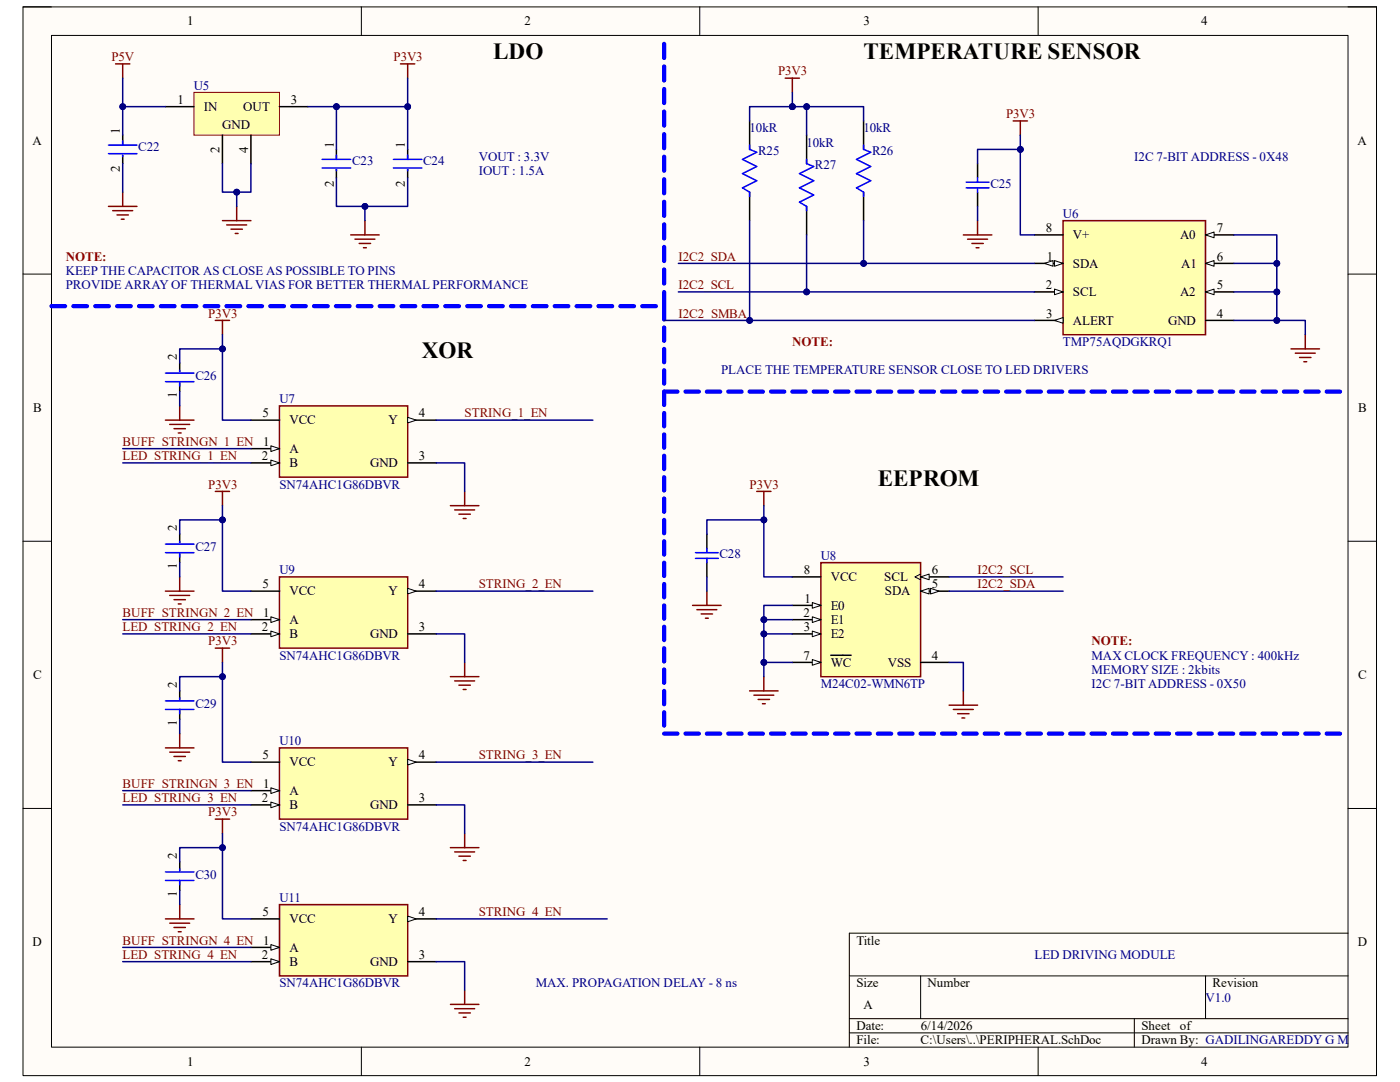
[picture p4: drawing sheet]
<svg xmlns="http://www.w3.org/2000/svg" width="279mm" height="216mm" viewBox="0 0 279 216" stroke-linecap="round" stroke-linejoin="round" font-family="sans-serif">
<path d="M4.6 1.4h270.1v213.2h-270.1z" fill-rule="evenodd" fill="#fffcf8"/>
<path d="M4.6 1.4h270.1v213.2h-270.1z" fill="none" stroke="#000" stroke-width=".2"/>
<path d="M10.3 7.1h258.7v201.8h-258.7z" fill-rule="evenodd" fill="#fffcf8"/>
<g fill="none" stroke="#000" stroke-width=".2">
<path d="M4.6 1.4h5.7M10.3 7.1h258.7v201.8h-258.7zM72.1 1.4v5.7M139.6 1.4v5.7M207.2 1.4v5.7M269 1.4h5.7v5.7M4.6 54.7h5.7M269 54.7h5.7M4.6 108h5.7M269 108h5.7M4.6 161.3h5.7M269 161.3h5.7"/>
<path d="M169.5 194.7h99.5M183.7 194.7v8.6M240.6 194.7v8.6M269 186.2h-99.5v22.7M72.1 208.9v5.7M139.6 208.9v5.7M169.5 203.3h99.5M169.5 206.1h99.5M207.2 208.9v5.7M226.4 203.3v5.6M274.7 208.9v5.7"/>
</g>
<path d="M38.7 18.4h17.1v8.6h-17.1z" fill-rule="evenodd" fill="#ffffb0"/>
<path d="M38.7 18.4h17.1v8.6h-17.1z" fill="none" stroke="#800000" stroke-width=".2"/>
<path d="M24.5 27v2M24.5 30.9v1.8M33 21.3h5.7M44.4 27v5.7M50.1 27v5.7M55.8 21.3h5.7M67.1 29.8v2M67.1 33.8v1.7M81.4 29.8v2M81.4 33.8v1.7" fill="none" stroke="#000" stroke-width=".3"/>
<path d="M21.6 29h5.7M21.6 30.7h5.7M24.5 28.1v.9M24.5 30.9v.3M64.3 31.8h5.7M64.3 33.5h5.7M67.1 30.9v.9M67.1 33.8v.3M78.5 31.8h5.7M78.5 33.5h5.7M81.4 30.9v.9M81.4 33.8v.3" fill="none" stroke="#00f" stroke-width=".3"/>
<g fill="none" stroke="#800000" stroke-width=".3">
<path d="M23.1 12.8h2.8M24.5 12.8v2.8M79.9 12.8h2.9M81.4 12.8v2.8M24.5 38.3v2.9M21.6 41.2h5.7M22.5 42h4M23.3 42.9h2.3M24.2 43.7h.6M44.4 44h5.7M45.2 44.9h4M46.1 45.7h2.3"/>
<path d="M47 46.6h.5M47.2 41.2v2.8M70 46.9h5.7M70.8 47.7h4M71.7 48.6h2.3M72.5 49.4h.6M72.8 44v2.9"/>
</g>
<path d="M212.2 44h28.4v22.8h-28.4z" fill-rule="evenodd" fill="#ffffb0"/>
<path d="M212.2 44h28.4v22.8h-28.4z" fill="none" stroke="#800000" stroke-width=".3"/>
<path d="M206.5 52.6h5.7M240.6 63.9h5.7" fill="none" stroke="#000" stroke-width=".3"/>
<path d="M210.4 52l1.8 .6-1.8 .5z" fill="#f8fcff"/>
<path d="M210.4 52l1.8 .6-1.8 .5z" fill="none" stroke="#000" stroke-width=".2"/>
<path d="M208.5 52.6l1.7-.6v1.1z" fill="#f8fcff"/>
<path d="M208.5 52.6l1.7-.6v1.1z" fill="none" stroke="#000" stroke-width=".2"/>
<path d="M206.5 58.3h5.7" fill="none" stroke="#000" stroke-width=".3"/>
<path d="M210.4 57.7l1.8 .6-1.8 .5z" fill="#f8fcff"/>
<path d="M210.4 57.7l1.8 .6-1.8 .5z" fill="none" stroke="#000" stroke-width=".2"/>
<path d="M206.5 63.9h5.7" fill="none" stroke="#000" stroke-width=".3"/>
<path d="M210.4 63.9l1.8-.5v1.1z" fill="#f8fcff"/>
<path d="M210.4 63.9l1.8-.5v1.1z" fill="none" stroke="#000" stroke-width=".2"/>
<path d="M240.6 58.3h5.7" fill="none" stroke="#000" stroke-width=".3"/>
<path d="M240.6 58.3l1.7-.6v1.1z" fill="#f8fcff"/>
<path d="M240.6 58.3l1.7-.6v1.1z" fill="none" stroke="#000" stroke-width=".2"/>
<path d="M240.6 52.6h5.7" fill="none" stroke="#000" stroke-width=".3"/>
<path d="M240.6 52.6l1.7-.6v1.1z" fill="#f8fcff"/>
<path d="M240.6 52.6l1.7-.6v1.1z" fill="none" stroke="#000" stroke-width=".2"/>
<path d="M240.6 46.9h5.7" fill="none" stroke="#000" stroke-width=".3"/>
<path d="M240.6 46.9l1.7-.6v1.1z" fill="#f8fcff"/>
<path d="M240.6 46.9l1.7-.6v1.1z" fill="none" stroke="#000" stroke-width=".2"/>
<path d="M149.6 24.1v5.7M149.6 38.3v5.7M206.5 46.9h5.7" fill="none" stroke="#000" stroke-width=".3"/>
<path d="M156.7 15.6h2.8M158.1 15.6v2.8M202.2 24.1h2.9M203.6 24.1v2.9M257.7 69.6h5.6M258.5 70.5h4M259.4 71.3h2.2M260.2 72.2h.6M260.5 66.8v2.8" fill="none" stroke="#800000" stroke-width=".3"/>
<path d="M149.6 29v.8l1.4 .6-2.8 1.4 2.8 1.4-2.8 1.4 2.8 1.5-2.8 1.4 1.4 .8v.9" fill="none" stroke="#00f" stroke-width=".3"/>
<path d="M163.8 112.3h19.9v22.7h-19.9z" fill-rule="evenodd" fill="#ffffb0"/>
<path d="M163.8 112.3h19.9v22.7h-19.9z" fill="none" stroke="#800000" stroke-width=".3"/>
<path d="M158.1 115.1h5.7M158.1 132.2h5.7" fill="none" stroke="#000" stroke-width=".3"/>
<path d="M162.1 131.6l1.7 .6-1.7 .5z" fill="#f8fcff"/>
<path d="M162.1 131.6l1.7 .6-1.7 .5z" fill="none" stroke="#000" stroke-width=".2"/>
<path d="M158.1 120.8h5.7M165.8 130.8h4.1" fill="none" stroke="#000" stroke-width=".3"/>
<path d="M162.1 120.2l1.7 .6-1.7 .6z" fill="#f8fcff"/>
<path d="M162.1 120.2l1.7 .6-1.7 .6z" fill="none" stroke="#000" stroke-width=".2"/>
<path d="M158.1 123.6h5.7" fill="none" stroke="#000" stroke-width=".3"/>
<path d="M162.1 123.1l1.7 .5-1.7 .6z" fill="#f8fcff"/>
<path d="M162.1 123.1l1.7 .5-1.7 .6z" fill="none" stroke="#000" stroke-width=".2"/>
<path d="M158.1 126.5h5.7" fill="none" stroke="#000" stroke-width=".3"/>
<path d="M162.1 125.9l1.7 .6-1.7 .6z" fill="#f8fcff"/>
<path d="M162.1 125.9l1.7 .6-1.7 .6z" fill="none" stroke="#000" stroke-width=".2"/>
<path d="M183.7 115.1h5.7" fill="none" stroke="#000" stroke-width=".3"/>
<path d="M183.7 115.1l1.7-.6v1.2z" fill="#f8fcff"/>
<path d="M183.7 115.1l1.7-.6v1.2zM183.7 114.5l-1.1 .6 1.1 .6" fill="none" stroke="#000" stroke-width=".2"/>
<path d="M183.7 118h5.7" fill="none" stroke="#000" stroke-width=".3"/>
<path d="M183.7 118l1.7-.6v1.1z" fill="#f8fcff"/>
<path d="M183.7 118l1.7-.6v1.1z" fill="none" stroke="#000" stroke-width=".2"/>
<path d="M185.7 117.4l1.7 .6-1.7 .5z" fill="#f8fcff"/>
<path d="M185.7 117.4l1.7 .6-1.7 .5z" fill="none" stroke="#000" stroke-width=".2"/>
<path d="M195.1 32.7v2.8M195.1 38.3v2.9M141.1 106.6v2.8M141.1 112.3v2.8M183.7 132.2h5.7" fill="none" stroke="#000" stroke-width=".3"/>
<g fill="none" stroke="#800000" stroke-width=".3">
<path d="M192.3 46.9h5.6M193.1 47.7h4M194 48.6h2.2M194.8 49.4h.6M195.1 44v2.9M151 98.1h2.9M152.4 98.1v2.8M141.1 118v2.8M138.2 120.8h5.7M139.1 121.7h4M139.9 122.5h2.3M140.8 123.4h.6"/>
<path d="M149.6 137.9h5.7M150.5 138.7h3.9M151.3 139.6h2.3M152.4 135v2.9M192.3 137.9v2.8M152.2 140.4h.5M189.4 140.7h5.7M190.3 141.6h3.9M191.1 142.4h2.3M192 143.3h.5"/>
</g>
<path d="M192.8 36.4h4.6M192.8 37.5h4.6M195.1 35.5v.9M195.1 37.5v.8M138.8 110.3h4.5M138.8 111.4h4.5M141.1 109.4v.9M141.1 111.4v.9" fill="none" stroke="#00f" stroke-width=".3"/>
<path d="M55.8 81h25.6v14.2h-25.6z" fill-rule="evenodd" fill="#ffffb0"/>
<path d="M55.8 81h25.6v14.2h-25.6z" fill="none" stroke="#800000" stroke-width=".3"/>
<path d="M50.1 83.8h5.7M50.1 89.5h5.7" fill="none" stroke="#000" stroke-width=".3"/>
<path d="M54.1 89l1.7 .5-1.7 .6z" fill="#f8fcff"/>
<path d="M54.1 89l1.7 .5-1.7 .6z" fill="none" stroke="#000" stroke-width=".2"/>
<path d="M50.1 92.4h5.7" fill="none" stroke="#000" stroke-width=".3"/>
<path d="M54.1 91.8l1.7 .6-1.7 .5z" fill="#f8fcff"/>
<path d="M54.1 91.8l1.7 .6-1.7 .5z" fill="none" stroke="#000" stroke-width=".2"/>
<path d="M81.4 83.8h5.6" fill="none" stroke="#000" stroke-width=".3"/>
<path d="M81.4 83.3l1.7 .5-1.7 .6z" fill="#f8fcff"/>
<path d="M81.4 83.3l1.7 .5-1.7 .6z" fill="none" stroke="#000" stroke-width=".2"/>
<path d="M35.9 72.5v1.7M35.9 76.2v1.9M81.4 92.4h5.6M35.9 106.6v1.7M35.9 110.3v2M35.9 137.9v1.7M35.9 141.6v1.9M35.9 172v1.7M35.9 175.7v2" fill="none" stroke="#000" stroke-width=".3"/>
<g fill="none" stroke="#800000" stroke-width=".3">
<path d="M43 63.9h2.8M44.4 63.9v2.9M33 83.8h5.7M33.9 84.7h4M34.7 85.5h2.3M35.6 86.4h.5M35.9 81v2.8M43 98.1h2.8M44.4 98.1v2.8M92.7 98.1v2.8M33 118h5.7M33.9 118.8h4"/>
<path d="M34.7 119.7h2.3M35.9 115.1v2.9M89.9 100.9h5.7M90.7 101.7h4M91.6 102.6h2.3M92.4 103.5h.6M35.6 120.5h.5M43 129.3h2.8M44.4 129.3v2.9M89.9 135h5.7M90.7 135.9h4M91.6 136.7h2.3"/>
<path d="M92.4 137.6h.6M92.7 132.2v2.8M33 149.2h5.7M33.9 150.1h4M34.7 150.9h2.3M35.6 151.8h.5M35.9 146.4v2.8M43 163.4h2.8M44.4 163.4v2.9M89.9 169.1h5.7M90.7 170h4M91.6 170.8h2.3"/>
<path d="M92.4 171.7h.6M92.7 166.3v2.8M33 183.4h5.7M33.9 184.2h4M34.7 185.1h2.3M35.6 185.9h.6M35.9 180.5v2.9M92.7 197.6v2.8M89.9 200.4h5.7M90.7 201.3h4M91.6 202.1h2.3M92.4 203h.6"/>
</g>
<g fill="none" stroke="#00f" stroke-width=".3">
<path d="M33 76.2h5.7M33 74.5h5.7M35.9 73.9v.3M35.9 76.2v.8M33 110.3h5.7M33 108.6h5.7M35.9 108v.3M35.9 110.3v.8M33 139.9h5.7M35.9 139.3v.3M33 141.6h5.7M35.9 141.6v.8"/>
<path d="M33 175.7h5.7M33 174h5.7M35.9 173.4v.3M35.9 175.7v.8"/>
</g>
<path d="M55.8 115.1h25.6v14.2h-25.6z" fill-rule="evenodd" fill="#ffffb0"/>
<path d="M55.8 115.1h25.6v14.2h-25.6z" fill="none" stroke="#800000" stroke-width=".3"/>
<path d="M50.1 118h5.7M50.1 123.6h5.7" fill="none" stroke="#000" stroke-width=".3"/>
<path d="M54.1 123.1l1.7 .5-1.7 .6z" fill="#f8fcff"/>
<path d="M54.1 123.1l1.7 .5-1.7 .6z" fill="none" stroke="#000" stroke-width=".2"/>
<path d="M50.1 126.5h5.7" fill="none" stroke="#000" stroke-width=".3"/>
<path d="M54.1 125.9l1.7 .6-1.7 .6z" fill="#f8fcff"/>
<path d="M54.1 125.9l1.7 .6-1.7 .6z" fill="none" stroke="#000" stroke-width=".2"/>
<path d="M81.4 118h5.6" fill="none" stroke="#000" stroke-width=".3"/>
<path d="M81.4 117.4l1.7 .6-1.7 .5z" fill="#f8fcff"/>
<path d="M81.4 117.4l1.7 .6-1.7 .5z" fill="none" stroke="#000" stroke-width=".2"/>
<path d="M81.4 126.5h5.6" fill="none" stroke="#000" stroke-width=".3"/>
<path d="M55.8 149.2h25.6v14.2h-25.6z" fill-rule="evenodd" fill="#ffffb0"/>
<path d="M55.8 149.2h25.6v14.2h-25.6z" fill="none" stroke="#800000" stroke-width=".3"/>
<path d="M50.1 152.1h5.7M50.1 157.8h5.7" fill="none" stroke="#000" stroke-width=".3"/>
<path d="M54.1 157.2l1.7 .6-1.7 .5z" fill="#f8fcff"/>
<path d="M54.1 157.2l1.7 .6-1.7 .5z" fill="none" stroke="#000" stroke-width=".2"/>
<path d="M50.1 160.6h5.7" fill="none" stroke="#000" stroke-width=".3"/>
<path d="M54.1 160l1.7 .6-1.7 .6z" fill="#f8fcff"/>
<path d="M54.1 160l1.7 .6-1.7 .6z" fill="none" stroke="#000" stroke-width=".2"/>
<path d="M81.4 152.1h5.6" fill="none" stroke="#000" stroke-width=".3"/>
<path d="M81.4 151.5l1.7 .6-1.7 .5z" fill="#f8fcff"/>
<path d="M81.4 151.5l1.7 .6-1.7 .5z" fill="none" stroke="#000" stroke-width=".2"/>
<path d="M81.4 160.6h5.6" fill="none" stroke="#000" stroke-width=".3"/>
<path d="M55.8 180.5h25.6v14.2h-25.6z" fill-rule="evenodd" fill="#ffffb0"/>
<path d="M55.8 180.5h25.6v14.2h-25.6z" fill="none" stroke="#800000" stroke-width=".3"/>
<path d="M50.1 183.4h5.7M50.1 189h5.7" fill="none" stroke="#000" stroke-width=".3"/>
<path d="M54.1 188.5l1.7 .5-1.7 .6z" fill="#f8fcff"/>
<path d="M54.1 188.5l1.7 .5-1.7 .6z" fill="none" stroke="#000" stroke-width=".2"/>
<path d="M50.1 191.9h5.7" fill="none" stroke="#000" stroke-width=".3"/>
<path d="M54.1 191.3l1.7 .6-1.7 .6z" fill="#f8fcff"/>
<path d="M54.1 191.3l1.7 .6-1.7 .6z" fill="none" stroke="#000" stroke-width=".2"/>
<path d="M81.4 183.4h5.6" fill="none" stroke="#000" stroke-width=".3"/>
<path d="M81.4 182.8l1.7 .6-1.7 .5z" fill="#f8fcff"/>
<path d="M81.4 182.8l1.7 .6-1.7 .5z" fill="none" stroke="#000" stroke-width=".2"/>
<path d="M161 27v5.7M172.3 24.1v5.7M172.3 38.3v5.7M161 41.2v5.7M81.4 191.9h5.6" fill="none" stroke="#000" stroke-width=".3"/>
<g fill="none" stroke="#00f" stroke-width=".85">
<path d="M132.5 8.8v2.8M132.5 13.3v2.8M132.5 17.8v2.8M132.5 22.3v2.8M132.5 26.8v2.8M132.5 31.3v2.8M132.5 35.8v2.8M132.5 40.3v2.8M132.5 44.8v2.8M132.5 49.3v2.8M132.5 53.8v2.8M132.5 58.3v5.5"/>
<path d="M10.3 61.1h2.7M14.6 61.1h2.8M19 61.1h2.7M23.4 61.1h2.7M27.7 61.1h2.8M32.1 61.1h2.7M36.5 61.1h2.7M40.8 61.1h2.8M45.2 61.1h2.7M49.6 61.1h2.7M53.9 61.1h2.8M58.3 61.1h2.7"/>
<path d="M62.7 61.1h2.7M67 61.1h2.8M71.4 61.1h2.7M75.8 61.1h2.7M80.1 61.1h2.8M84.5 61.1h2.7M88.9 61.1h2.7M93.2 61.1h2.8M97.6 61.1h2.7M102 61.1h2.7M106.3 61.1h2.8M110.7 61.1h2.7"/>
<path d="M115.1 61.1h2.7M119.4 61.1h2.8M123.8 61.1h2.7M128.2 61.1h2.7M132.5 65.4v2.6M132.5 69.6v2.7M132.5 73.9v2.6M135.2 78.1h-2.7v2.7M136.8 78.1h2.7M141.1 78.1h2.6M145.3 78.1h2.7M149.6 78.1h2.7"/>
<path d="M153.9 78.1h2.6M158.1 78.1h2.7M162.4 78.1h2.7M166.7 78.1h2.6M170.9 78.1h2.7M175.2 78.1h2.7M179.5 78.1h2.6M183.7 78.1h2.7M188 78.1h2.7M192.3 78.1h2.6M196.5 78.1h2.7M200.8 78.1h2.7"/>
<path d="M205.1 78.1h2.6M209.3 78.1h2.7M213.6 78.1h2.6M217.8 78.1h2.7M222.1 78.1h2.7M226.4 78.1h2.6M230.6 78.1h2.7M234.9 78.1h2.7M239.2 78.1h2.6M243.4 78.1h2.7M247.7 78.1h2.7M252 78.1h2.6"/>
<path d="M256.2 78.1h2.7M260.5 78.1h2.7M264.8 78.1h2.6M132.5 82.4v2.7M132.5 86.7v2.6M132.5 90.9v2.7M132.5 95.2v2.7M132.5 99.5v2.6M132.5 103.7v2.7M132.5 108v2.7M132.5 112.3v2.6M132.5 116.5v2.7"/>
<path d="M132.5 120.8v2.7M132.5 125.1v2.6M132.5 129.3v2.7M132.5 133.6v2.7M132.5 137.9v2.6M132.5 142.1v2.7M132.5 146.4h2.7M136.8 146.4h2.7M141.1 146.4h2.6M145.3 146.4h2.7M149.6 146.4h2.7M153.9 146.4h2.6"/>
<path d="M158.1 146.4h2.7M162.4 146.4h2.7M166.7 146.4h2.6M170.9 146.4h2.7M175.2 146.4h2.7M179.5 146.4h2.6M183.7 146.4h2.7M188 146.4h2.7M192.3 146.4h2.6M196.5 146.4h2.7M200.8 146.4h2.7M205.1 146.4h2.6"/>
<path d="M209.3 146.4h2.7M213.6 146.4h2.6M217.8 146.4h2.7M222.1 146.4h2.7M226.4 146.4h2.6M230.6 146.4h2.7M234.9 146.4h2.7M239.2 146.4h2.6M243.4 146.4h2.7M247.7 146.4h2.7M252 146.4h2.6M256.2 146.4h2.7"/>
<path d="M260.5 146.4h2.7M264.8 146.4h2.6"/>
</g>
<path d="M161 31.8v.9l1.4 .5-2.9 1.4 2.9 1.5-2.9 1.4 2.9 1.4-2.9 1.4 1.5 .9v.8M172.3 29v.8l1.5 .6-2.9 1.4 2.9 1.4-2.9 1.4 2.9 1.5-2.9 1.4 1.4 .8v.9" fill="none" stroke="#00f" stroke-width=".3"/>
<path d="M33 21.3h-8.5v5.7" fill="none" stroke="#000080" stroke-width=".3"/>
<circle cx="24.5" cy="21.3" r=".57" fill="#000080"/>
<circle cx="24.5" cy="21.3" r=".57" fill="none" stroke="#000080" stroke-width=".2"/>
<path d="M24.5 15.6v5.7" fill="none" stroke="#000080" stroke-width=".3"/>
<circle cx="24.5" cy="21.3" r=".57" fill="#000080"/>
<circle cx="24.5" cy="21.3" r=".57" fill="none" stroke="#000080" stroke-width=".2"/>
<path d="M61.5 21.3h5.6v8.5" fill="none" stroke="#000080" stroke-width=".3"/>
<circle cx="67.1" cy="21.3" r=".57" fill="#000080"/>
<circle cx="67.1" cy="21.3" r=".57" fill="none" stroke="#000080" stroke-width=".2"/>
<path d="M67.1 21.3h14.3v8.5" fill="none" stroke="#000080" stroke-width=".3"/>
<circle cx="67.1" cy="21.3" r=".57" fill="#000080"/>
<circle cx="67.1" cy="21.3" r=".57" fill="none" stroke="#000080" stroke-width=".2"/>
<circle cx="81.4" cy="21.3" r=".57" fill="#000080"/>
<circle cx="81.4" cy="21.3" r=".57" fill="none" stroke="#000080" stroke-width=".2"/>
<path d="M44.4 32.7v5.6h5.7v-5.6" fill="none" stroke="#000080" stroke-width=".3"/>
<circle cx="47.2" cy="38.3" r=".57" fill="#000080"/>
<circle cx="47.2" cy="38.3" r=".57" fill="none" stroke="#000080" stroke-width=".2"/>
<path d="M67.1 35.5v5.7h14.3v-5.7" fill="none" stroke="#000080" stroke-width=".3"/>
<circle cx="72.8" cy="41.2" r=".57" fill="#000080"/>
<circle cx="72.8" cy="41.2" r=".57" fill="none" stroke="#000080" stroke-width=".2"/>
<path d="M72.8 41.2v2.8" fill="none" stroke="#000080" stroke-width=".3"/>
<circle cx="72.8" cy="41.2" r=".57" fill="#000080"/>
<circle cx="72.8" cy="41.2" r=".57" fill="none" stroke="#000080" stroke-width=".2"/>
<path d="M81.4 15.6v5.7M24.5 32.7v5.6" fill="none" stroke="#000080" stroke-width=".3"/>
<circle cx="81.4" cy="21.3" r=".57" fill="#000080"/>
<circle cx="81.4" cy="21.3" r=".57" fill="none" stroke="#000080" stroke-width=".2"/>
<path d="M47.2 38.3v2.9" fill="none" stroke="#000080" stroke-width=".3"/>
<circle cx="47.2" cy="38.3" r=".57" fill="#000080"/>
<circle cx="47.2" cy="38.3" r=".57" fill="none" stroke="#000080" stroke-width=".2"/>
<path d="M203.6 27v19.9h2.9" fill="none" stroke="#000080" stroke-width=".3"/>
<circle cx="203.6" cy="29.8" r=".57" fill="#000080"/>
<circle cx="203.6" cy="29.8" r=".57" fill="none" stroke="#000080" stroke-width=".2"/>
<path d="M246.3 63.9h14.2v2.9" fill="none" stroke="#000080" stroke-width=".3"/>
<circle cx="254.8" cy="63.9" r=".57" fill="#000080"/>
<circle cx="254.8" cy="63.9" r=".57" fill="none" stroke="#000080" stroke-width=".2"/>
<path d="M158.1 120.8h-5.7v2.8h5.7" fill="none" stroke="#000080" stroke-width=".3"/>
<circle cx="152.4" cy="123.6" r=".57" fill="#000080"/>
<circle cx="152.4" cy="123.6" r=".57" fill="none" stroke="#000080" stroke-width=".2"/>
<path d="M152.4 123.6v2.9h5.7" fill="none" stroke="#000080" stroke-width=".3"/>
<circle cx="152.4" cy="123.6" r=".57" fill="#000080"/>
<circle cx="152.4" cy="123.6" r=".57" fill="none" stroke="#000080" stroke-width=".2"/>
<circle cx="152.4" cy="126.5" r=".57" fill="#000080"/>
<circle cx="152.4" cy="126.5" r=".57" fill="none" stroke="#000080" stroke-width=".2"/>
<path d="M152.4 126.5v8.5" fill="none" stroke="#000080" stroke-width=".3"/>
<circle cx="152.4" cy="126.5" r=".57" fill="#000080"/>
<circle cx="152.4" cy="126.5" r=".57" fill="none" stroke="#000080" stroke-width=".2"/>
<circle cx="152.4" cy="132.2" r=".57" fill="#000080"/>
<circle cx="152.4" cy="132.2" r=".57" fill="none" stroke="#000080" stroke-width=".2"/>
<path d="M152.4 132.2h5.7" fill="none" stroke="#000080" stroke-width=".3"/>
<circle cx="152.4" cy="132.2" r=".57" fill="#000080"/>
<circle cx="152.4" cy="132.2" r=".57" fill="none" stroke="#000080" stroke-width=".2"/>
<path d="M152.4 100.9v14.2h5.7" fill="none" stroke="#000080" stroke-width=".3"/>
<circle cx="152.4" cy="103.7" r=".57" fill="#000080"/>
<circle cx="152.4" cy="103.7" r=".57" fill="none" stroke="#000080" stroke-width=".2"/>
<path d="M203.6 29.8h-8.5v2.9" fill="none" stroke="#000080" stroke-width=".3"/>
<circle cx="203.6" cy="29.8" r=".57" fill="#000080"/>
<circle cx="203.6" cy="29.8" r=".57" fill="none" stroke="#000080" stroke-width=".2"/>
<path d="M195.1 41.2v2.8M152.4 103.7h-11.3v2.9M189.4 132.2h2.9v5.7" fill="none" stroke="#000080" stroke-width=".3"/>
<circle cx="152.4" cy="103.7" r=".57" fill="#000080"/>
<circle cx="152.4" cy="103.7" r=".57" fill="none" stroke="#000080" stroke-width=".2"/>
<path d="M246.3 46.9h8.5v5.7h-8.5M141.1 115.1v2.9" fill="none" stroke="#000080" stroke-width=".3"/>
<circle cx="254.8" cy="52.6" r=".57" fill="#000080"/>
<circle cx="254.8" cy="52.6" r=".57" fill="none" stroke="#000080" stroke-width=".2"/>
<path d="M254.8 52.6v5.7h-8.5" fill="none" stroke="#000080" stroke-width=".3"/>
<circle cx="254.8" cy="58.3" r=".57" fill="#000080"/>
<circle cx="254.8" cy="58.3" r=".57" fill="none" stroke="#000080" stroke-width=".2"/>
<circle cx="254.8" cy="52.6" r=".57" fill="#000080"/>
<circle cx="254.8" cy="52.6" r=".57" fill="none" stroke="#000080" stroke-width=".2"/>
<path d="M254.8 58.3v5.6" fill="none" stroke="#000080" stroke-width=".3"/>
<circle cx="254.8" cy="58.3" r=".57" fill="#000080"/>
<circle cx="254.8" cy="58.3" r=".57" fill="none" stroke="#000080" stroke-width=".2"/>
<circle cx="254.8" cy="63.9" r=".57" fill="#000080"/>
<circle cx="254.8" cy="63.9" r=".57" fill="none" stroke="#000080" stroke-width=".2"/>
<g fill="none" stroke="#000080" stroke-width=".3">
<path d="M24.5 89.5h25.6M24.5 92.4h25.6M87 92.4h5.7v5.7M87 83.8h31.3M87 118h31.3M24.5 123.6h25.6M24.5 126.5h25.6M87 126.5h5.7v5.7M24.5 157.8h25.6M87 152.1h31.3M24.5 160.6h25.6M44.4 166.3v17.1h5.7"/>
<path d="M87 160.6h5.7v5.7M24.5 189h25.6M24.5 191.9h25.6M87 191.9h5.7v5.7M87 183.4h34.2"/>
</g>
<circle cx="44.4" cy="169.1" r=".57" fill="#000080"/>
<circle cx="44.4" cy="169.1" r=".57" fill="none" stroke="#000080" stroke-width=".2"/>
<path d="M44.4 132.2v19.9h5.7" fill="none" stroke="#000080" stroke-width=".3"/>
<circle cx="44.4" cy="135" r=".57" fill="#000080"/>
<circle cx="44.4" cy="135" r=".57" fill="none" stroke="#000080" stroke-width=".2"/>
<path d="M44.4 100.9v17.1h5.7" fill="none" stroke="#000080" stroke-width=".3"/>
<circle cx="44.4" cy="103.7" r=".57" fill="#000080"/>
<circle cx="44.4" cy="103.7" r=".57" fill="none" stroke="#000080" stroke-width=".2"/>
<path d="M44.4 66.8v17h5.7" fill="none" stroke="#000080" stroke-width=".3"/>
<circle cx="44.4" cy="69.6" r=".57" fill="#000080"/>
<circle cx="44.4" cy="69.6" r=".57" fill="none" stroke="#000080" stroke-width=".2"/>
<path d="M44.4 169.1h-8.5v2.9" fill="none" stroke="#000080" stroke-width=".3"/>
<circle cx="44.4" cy="169.1" r=".57" fill="#000080"/>
<circle cx="44.4" cy="169.1" r=".57" fill="none" stroke="#000080" stroke-width=".2"/>
<path d="M44.4 135h-8.5v2.9M35.9 177.7v2.8" fill="none" stroke="#000080" stroke-width=".3"/>
<circle cx="44.4" cy="135" r=".57" fill="#000080"/>
<circle cx="44.4" cy="135" r=".57" fill="none" stroke="#000080" stroke-width=".2"/>
<path d="M44.4 103.7h-8.5v2.9M35.9 143.5v2.9" fill="none" stroke="#000080" stroke-width=".3"/>
<circle cx="44.4" cy="103.7" r=".57" fill="#000080"/>
<circle cx="44.4" cy="103.7" r=".57" fill="none" stroke="#000080" stroke-width=".2"/>
<path d="M44.4 69.6h-8.5v2.9M35.9 112.3v2.8" fill="none" stroke="#000080" stroke-width=".3"/>
<circle cx="44.4" cy="69.6" r=".57" fill="#000080"/>
<circle cx="44.4" cy="69.6" r=".57" fill="none" stroke="#000080" stroke-width=".2"/>
<path d="M149.6 44v19.9M35.9 78.1v2.9" fill="none" stroke="#000080" stroke-width=".3"/>
<circle cx="149.6" cy="63.9" r=".57" fill="#000080"/>
<circle cx="149.6" cy="63.9" r=".57" fill="none" stroke="#000080" stroke-width=".2"/>
<path d="M158.1 18.4v2.9" fill="none" stroke="#000080" stroke-width=".3"/>
<circle cx="158.1" cy="21.3" r=".57" fill="#000080"/>
<circle cx="158.1" cy="21.3" r=".57" fill="none" stroke="#000080" stroke-width=".2"/>
<path d="M161 46.9v11.4h45.5" fill="none" stroke="#000080" stroke-width=".3"/>
<circle cx="161" cy="58.2" r=".57" fill="#000080"/>
<circle cx="161" cy="58.2" r=".57" fill="none" stroke="#000080" stroke-width=".2"/>
<path d="M172.3 44v8.6h34.2" fill="none" stroke="#000080" stroke-width=".3"/>
<circle cx="172.4" cy="52.6" r=".57" fill="#000080"/>
<circle cx="172.4" cy="52.6" r=".57" fill="none" stroke="#000080" stroke-width=".2"/>
<path d="M158.1 21.3h14.2v2.8" fill="none" stroke="#000080" stroke-width=".3"/>
<circle cx="161" cy="21.3" r=".57" fill="#000080"/>
<circle cx="161" cy="21.3" r=".57" fill="none" stroke="#000080" stroke-width=".2"/>
<circle cx="158.1" cy="21.3" r=".57" fill="#000080"/>
<circle cx="158.1" cy="21.3" r=".57" fill="none" stroke="#000080" stroke-width=".2"/>
<path d="M158.1 21.3h-8.5v2.8" fill="none" stroke="#000080" stroke-width=".3"/>
<circle cx="158.1" cy="21.3" r=".57" fill="#000080"/>
<circle cx="158.1" cy="21.3" r=".57" fill="none" stroke="#000080" stroke-width=".2"/>
<path d="M161 21.3v5.7" fill="none" stroke="#000080" stroke-width=".3"/>
<circle cx="161" cy="21.3" r=".57" fill="#000080"/>
<circle cx="161" cy="21.3" r=".57" fill="none" stroke="#000080" stroke-width=".2"/>
<path d="M132.5 63.9h74" fill="none" stroke="#000080" stroke-width=".3"/>
<circle cx="149.6" cy="63.9" r=".57" fill="#000080"/>
<circle cx="149.6" cy="63.9" r=".57" fill="none" stroke="#000080" stroke-width=".2"/>
<path d="M135.4 58.2h25.6" fill="none" stroke="#000080" stroke-width=".3"/>
<circle cx="161" cy="58.2" r=".57" fill="#000080"/>
<circle cx="161" cy="58.2" r=".57" fill="none" stroke="#000080" stroke-width=".2"/>
<path d="M135.4 52.6h36.9" fill="none" stroke="#000080" stroke-width=".3"/>
<circle cx="172.4" cy="52.6" r=".57" fill="#000080"/>
<circle cx="172.4" cy="52.6" r=".57" fill="none" stroke="#000080" stroke-width=".2"/>
<path d="M189.4 115.1h22.8M189.4 118h22.8" fill="none" stroke="#000080" stroke-width=".3"/>
<g font-size="4.6">
<text x="98.4" y="11.7">LDO</text>
<text x="172.3" y="11.7">TEMPERATURE SENSOR</text>
<text x="84.2" y="71.5">XOR</text>
<text x="175.2" y="97">EEPROM</text>
</g>
<g font-size="2.6">
<text x="37.4" y="5.1">1</text>
<text x="104.7" y="5.1">2</text>
<text x="172.3" y="5.1">3</text>
<text x="239.7" y="5.1">4</text>
<text x="35.4" y="20.7">1</text>
<text x="40.7" y="22.1">IN</text>
<text x="48.6" y="22.1">OUT</text>
<text x="58" y="20.7">3</text>
<text x="6.5" y="28.9">A</text>
<text x="23.9" y="26.7" transform="rotate(-90 23.9 26.7)">1</text>
<text x="44.4" y="25.8">GND</text>
<text x="66.6" y="29.5" transform="rotate(-90 66.6 29.5)">1</text>
<text x="80.8" y="29.5" transform="rotate(-90 80.8 29.5)">1</text>
<text x="270.9" y="28.9">A</text>
<text x="23.9" y="34.4" transform="rotate(-90 23.9 34.4)">2</text>
<text x="43.8" y="30.4" transform="rotate(-90 43.8 30.4)">2</text>
<text x="49.5" y="30.4" transform="rotate(-90 49.5 30.4)">4</text>
<text x="66.6" y="37.3" transform="rotate(-90 66.6 37.3)">2</text>
<text x="80.8" y="37.3" transform="rotate(-90 80.8 37.3)">2</text>
<text x="208.7" y="46.3">8</text>
<text x="214.1" y="47.7">V+</text>
<text x="235.5" y="47.7">A0</text>
<text x="242.9" y="46.3">7</text>
<text x="208.9" y="52">1</text>
<text x="214.1" y="53.4">SDA</text>
<text x="235.8" y="53.4">A1</text>
<text x="242.9" y="52">6</text>
<text x="208.7" y="57.7">2</text>
<text x="214.1" y="59.1">SCL</text>
<text x="235.5" y="59.1">A2</text>
<text x="242.9" y="57.7">5</text>
<text x="208.8" y="63.4">3</text>
<text x="214.1" y="64.8">ALERT</text>
<text x="233.1" y="64.8">GND</text>
<text x="242.9" y="63.4">4</text>
<text x="35.3" y="71.9" transform="rotate(-90 35.3 71.9)">2</text>
<text x="6.6" y="82.2">B</text>
<text x="35.3" y="79.4" transform="rotate(-90 35.3 79.4)">1</text>
<text x="52.4" y="83.3">5</text>
<text x="83.6" y="83.3">4</text>
<text x="271.1" y="82.2">B</text>
<text x="52.5" y="88.9">1</text>
<text x="57.7" y="84.7">VCC</text>
<text x="77.6" y="84.7">Y</text>
<text x="52.3" y="91.8">2</text>
<text x="57.7" y="90.4">A</text>
<text x="57.7" y="93.2">B</text>
<text x="73.9" y="93.2">GND</text>
<text x="83.6" y="91.8">3</text>
<text x="35.3" y="106" transform="rotate(-90 35.3 106)">2</text>
<text x="35.3" y="113.5" transform="rotate(-90 35.3 113.5)">1</text>
<text x="52.4" y="117.4">5</text>
<text x="57.7" y="118.8">VCC</text>
<text x="77.6" y="118.8">Y</text>
<text x="83.6" y="117.4">4</text>
<text x="160.4" y="114.6">8</text>
<text x="165.8" y="116">VCC</text>
<text x="176.5" y="116">SCL</text>
<text x="176.6" y="118.8">SDA</text>
<text x="186" y="114.6">6</text>
<text x="186" y="117.4">5</text>
<text x="52.3" y="125.9">2</text>
<text x="52.5" y="123.1">1</text>
<text x="57.7" y="124.5">A</text>
<text x="83.6" y="125.9">3</text>
<text x="160.4" y="123.1">2</text>
<text x="160.4" y="125.9">3</text>
<text x="160.6" y="120.2">1</text>
<text x="165.8" y="121.7">E0</text>
<text x="165.8" y="124.5">E1</text>
<text x="57.7" y="127.3">B</text>
<text x="73.9" y="127.3">GND</text>
<text x="160.4" y="131.6">7</text>
<text x="165.8" y="127.3">E2</text>
<text x="186" y="131.6">4</text>
<text x="6.6" y="135.5">C</text>
<text x="35.3" y="137.3" transform="rotate(-90 35.3 137.3)">2</text>
<text x="165.8" y="133">WC</text>
<text x="177.2" y="133">VSS</text>
<text x="271.1" y="135.5">C</text>
<text x="35.3" y="144.8" transform="rotate(-90 35.3 144.8)">1</text>
<text x="52.4" y="151.5">5</text>
<text x="57.7" y="152.9">VCC</text>
<text x="77.6" y="152.9">Y</text>
<text x="83.6" y="151.5">4</text>
<text x="52.3" y="160">2</text>
<text x="52.5" y="157.2">1</text>
<text x="57.7" y="158.6">A</text>
<text x="57.7" y="161.5">B</text>
<text x="73.9" y="161.5">GND</text>
<text x="83.6" y="160">3</text>
<text x="35.3" y="171.4" transform="rotate(-90 35.3 171.4)">2</text>
<text x="35.3" y="178.9" transform="rotate(-90 35.3 178.9)">1</text>
<text x="52.4" y="182.8">5</text>
<text x="57.7" y="184.2">VCC</text>
<text x="77.6" y="184.2">Y</text>
<text x="83.6" y="182.8">4</text>
<text x="6.5" y="188.8">D</text>
<text x="52.3" y="191.3">2</text>
<text x="52.5" y="188.5">1</text>
<text x="57.7" y="189.9">A</text>
<text x="83.6" y="191.3">3</text>
<text x="170.9" y="188.5">Title</text>
<text x="271" y="188.8">D</text>
<text x="57.7" y="192.7">B</text>
<text x="73.9" y="192.7">GND</text>
<text x="170.9" y="197">Size</text>
<text x="185.1" y="197">Number</text>
<text x="242" y="197">Revision</text>
<text x="172.3" y="201.3">A</text>
<text x="170.9" y="205.5">Date:</text>
<text x="170.9" y="208.4">File:</text>
<text x="183.7" y="208.4">C:\Users\..\PERIPHERAL.SchDoc</text>
<text x="183.7" y="205.5">6/14/2026</text>
<text x="227.8" y="205.5">Sheet</text>
<text x="227.8" y="208.4">Drawn By: GADILINGAREDDY G M</text>
<text x="235.5" y="205.5">of</text>
<text x="37.4" y="212.6">1</text>
<text x="104.7" y="212.6">2</text>
<text x="172.3" y="212.6">3</text>
<text x="239.7" y="212.6">4</text>
</g>
<g font-size="2.6" fill="#800000">
<text x="22.2" y="12.2">P5V</text>
<text x="78.5" y="12.2">P3V3</text>
<text x="155.3" y="15">P3V3</text>
<text x="200.8" y="23.5">P3V3</text>
<text x="135.4" y="52">I2C2_SDA</text>
<text x="135.4" y="57.7">I2C2_SCL</text>
<text x="41.6" y="63.4">P3V3</text>
<text x="135.4" y="63.4">I2C2_SMBA</text>
<text x="92.7" y="83.3">STRING_1_EN</text>
<text x="24.5" y="88.9">BUFF_STRINGN_1_EN</text>
<text x="24.5" y="91.8">LED_STRING_1_EN</text>
<text x="41.6" y="97.5">P3V3</text>
<text x="149.6" y="97.5">P3V3</text>
<text x="95.5" y="117.4">STRING_2_EN</text>
<text x="195.1" y="114.6">I2C2_SCL</text>
<text x="195.1" y="117.4">I2C2_SDA</text>
<text x="24.5" y="125.9">LED_STRING_2_EN</text>
<text x="24.5" y="123.1">BUFF_STRINGN_2_EN</text>
<text x="41.6" y="128.8">P3V3</text>
<text x="95.5" y="151.5">STRING_3_EN</text>
<text x="24.5" y="160">LED_STRING_3_EN</text>
<text x="24.5" y="157.2">BUFF_STRINGN_3_EN</text>
<text x="41.6" y="162.9">P3V3</text>
<text x="95.5" y="182.8">STRING_4_EN</text>
<text x="24.5" y="191.3">LED_STRING_4_EN</text>
<text x="24.5" y="188.5">BUFF_STRINGN_4_EN</text>
</g>
<g font-size="2.6" fill="#000080">
<text x="38.7" y="17.9">U5</text>
<text x="149.6" y="26.4">10kR</text>
<text x="161" y="29.3">10kR</text>
<text x="172.3" y="26.4">10kR</text>
<text x="27.6" y="30.1">C22</text>
<text x="70.3" y="32.9">C23</text>
<text x="84.5" y="32.9">C24</text>
<text x="95.5" y="32.1">VOUT : 3.3V</text>
<text x="95.5" y="34.9">IOUT : 1.5A</text>
<text x="151.3" y="30.9">R25</text>
<text x="162.6" y="33.8">R27</text>
<text x="174" y="30.9">R26</text>
<text x="226.4" y="32.1">I2C 7-BIT ADDRESS - 0X48</text>
<text x="197.7" y="37.5">C25</text>
<text x="212.1" y="43.5">U6</text>
<text x="13.1" y="54.8">KEEP THE CAPACITOR AS CLOSE AS POSSIBLE TO PINS</text>
<text x="13.1" y="57.7">PROVIDE ARRAY OF THERMAL VIAS FOR BETTER THERMAL PERFORMANCE</text>
<text x="212.1" y="69">TMP75AQDGKRQ1</text>
<text x="39" y="75.9">C26</text>
<text x="143.9" y="74.7">PLACE THE TEMPERATURE SENSOR CLOSE TO LED DRIVERS</text>
<text x="55.8" y="80.4">U7</text>
<text x="55.8" y="97.5">SN74AHC1G86DBVR</text>
<text x="39" y="110">C27</text>
<text x="143.6" y="111.4">C28</text>
<text x="163.8" y="111.7">U8</text>
<text x="55.8" y="114.6">U9</text>
<text x="55.8" y="131.6">SN74AHC1G86DBVR</text>
<text x="217.8" y="131.6">MAX CLOCK FREQUENCY : 400kHz</text>
<text x="163.8" y="137.3">M24C02-WMN6TP</text>
<text x="217.8" y="137.3">I2C 7-BIT ADDRESS - 0X50</text>
<text x="217.8" y="134.5">MEMORY SIZE : 2kbits</text>
<text x="39" y="141.3">C29</text>
<text x="55.8" y="148.7">U10</text>
<text x="55.8" y="165.7">SN74AHC1G86DBVR</text>
<text x="39" y="175.4">C30</text>
<text x="55.8" y="180">U11</text>
<text x="206.5" y="191.3">LED DRIVING MODULE</text>
<text x="55.8" y="197">SN74AHC1G86DBVR</text>
<text x="106.9" y="197">MAX. PROPAGATION DELAY - 8 ns</text>
<text x="240.6" y="199.9">V1.0</text>
</g>
<g font-size="2.6" fill="#980000">
<text x="13.1" y="52">NOTE:</text>
<text x="158.1" y="69">NOTE:</text>
<text x="217.8" y="128.8">NOTE:</text>
</g>
</svg>
